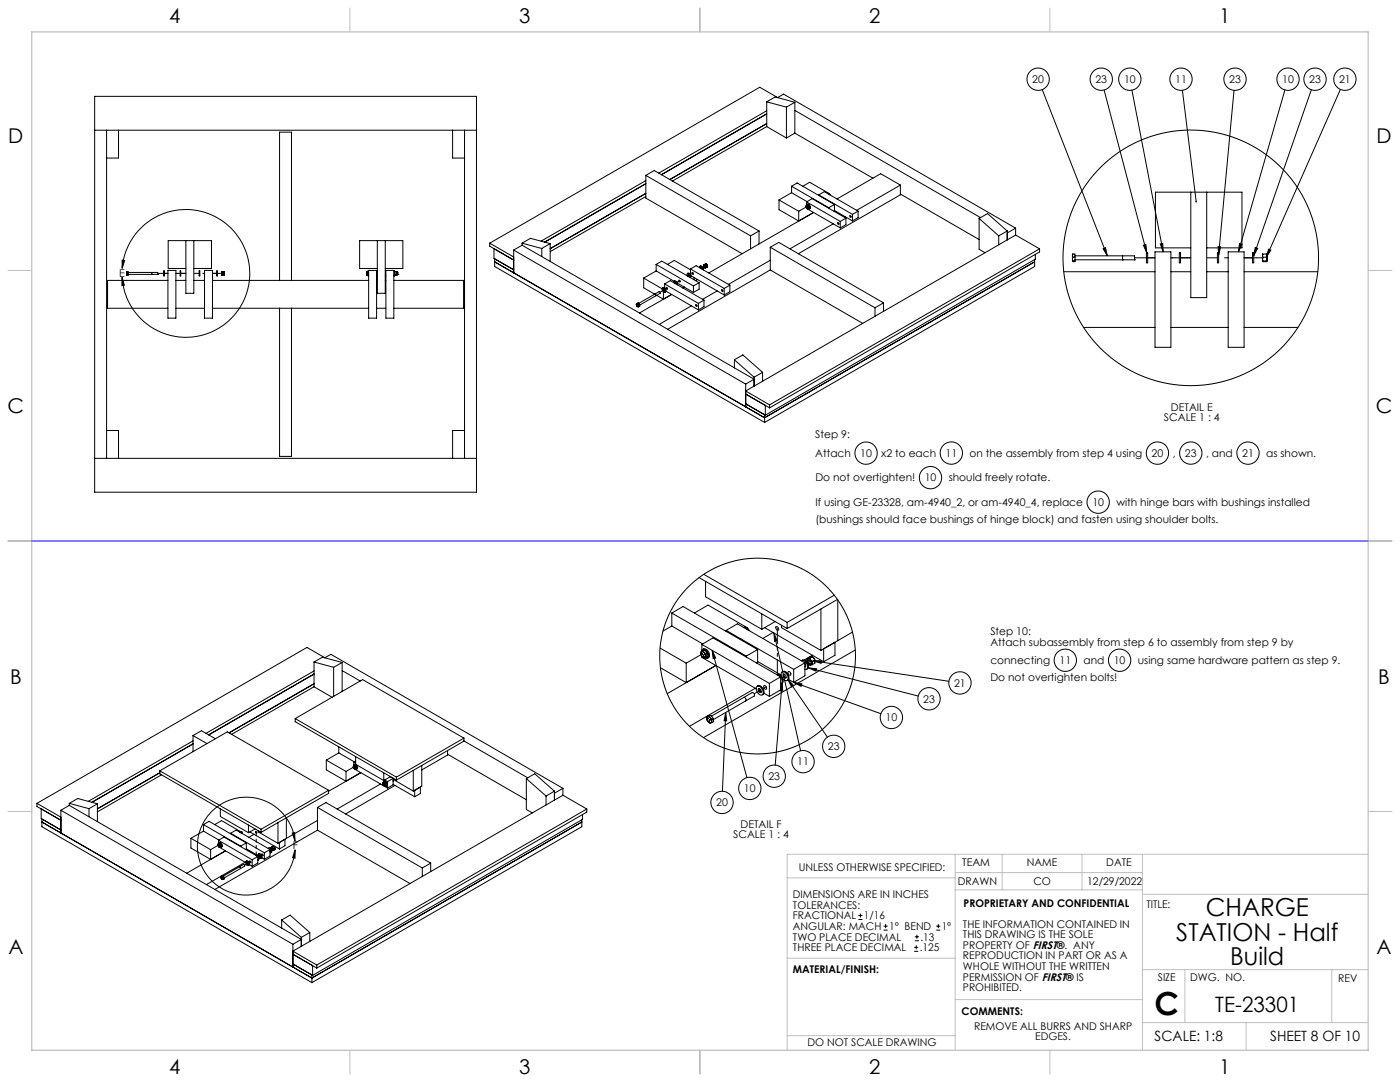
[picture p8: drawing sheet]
<svg xmlns="http://www.w3.org/2000/svg" width="559mm" height="432mm" viewBox="0 0 559 432" stroke-linecap="round" stroke-linejoin="round" font-family="sans-serif">
<g fill="none" stroke="#c0c0c0" stroke-width=".4">
<path d="M139.7 3.2v9.5M279.4 3.2v9.5M419.1 3.2v9.5M3.1 107.9h9.6M546.1 107.9h9.5M3.1 215.9h9.6M546.1 215.9h9.5M3.1 323.8h9.6M546.1 323.8h9.5M314.2 350.3h67M381.2 340.9v78.2M381.2 355.1h74.8"/>
<path d="M381.2 348.2h74.8M400 340.9v14.2M431.9 340.9v14.2M456 340.9v78.2M456 356.9h90.1M546.1 340.9h-231.9v78.2M314.2 382.4h67.2M381.2 398.9h74.8M456 387h90.1M472.9 387v21.1M531.6 387v21.1M139.7 419.1v9.6"/>
<path d="M279.4 419.1v9.6M314.2 413.3h67M419.1 419.1v9.6M456 408.1h90.1M497.4 408.1v11"/>
</g>
<path d="M12.7 12.7h533.4v406.4h-533.4z" fill="none" stroke="#c0c0c0" stroke-width=".5"/>
<g fill="none" stroke="#000" stroke-width=".4">
<path d="M37.8 38.5h152.4v157.9h-152.4zM310.4 38.9l2.4-1.3 92.6 53.5M310.4 38.9l-7.2-4.1-107.7 62.2M416 35.7l26 66.4M440.7 35.9l17 65M451.8 36l12.5 64.5M471.9 36l5.5 44.5M492.5 36.1l-6.1 65.7M512.9 35.9l-18.6 64.6M523.4 35.8l-23 66.3M535 35.7l-29.5 66.9M37.8 52h152.4"/>
<path d="M42.5 52v130.9M47.3 52v11.1h-4.8M180.7 52v11.1h4.7M185.4 52v130.9M306 44.2l-43 24.9M306 45.4l-42 24.3M306 40.6l3.4-1.9 7.9 2.1M306 40.6l7.9 2.2M306 40.6v9.9M306 50.5l7.9 4.6M306 50.5l-37.6 21.7M306 49.3l-38.6 22.3"/>
<path d="M313.9 42.8v12.3M317.3 40.8l-3.4 2M317.3 40.8v12.3M317.3 53.1l-3.4 2M317.3 44.1l74.1 42.8M317.3 53.1l31.1 18M257.8 72.1l-41.8 24.1M257.8 73.3l-40.4 23.3M257.8 70v9.1l38.4 22.1M257.8 70l41.8 24.1M257.8 70l3.3-1.9 41.9 24.1M257.8 78.4l-38.2 22"/>
<path d="M257.8 77.2l-38.2 22M310.9 79.8v3.9l7.9 4.5M310.9 79.8l7.9 4.5M315.9 76.9l6.2 3.6M315.9 74.3v2.6M315.9 74.3l14.9 8.6M315.9 74.3l2.3-1.3 14.9 8.6M315.9 76.9l-5 2.9M320.4 74.3l2.8-1.6 7.8 4.6M326.8 77.8l13.5 7.7M326.8 77.8v.2M326.8 77.8l2.2-1.3 13.5 7.8"/>
<path d="M330.5 77.2h.1M330.5 77.2l.5 .4-.5-.4M330.6 77.2l.5 .5M330.8 77.3l.5 .5M359.4 73.9v3.9l-40.7 23.4M359.4 73.9l-17.5 10M359.4 73.9l-7.9-4.6-17.4 10.1M359.4 77.4l31.4 18.2M475.3 76.7v42.1h6.3v-42.1M74.2 96v21.1h3.2v-21.1M150.6 96v21.1h3.2v-21.1M195.5 97l9.5 5.6"/>
<path d="M195.5 97v1.2l9.5 5.6M197.2 99.2v3.9l7.8 4.6M205 99.8v9.1l-7.6-4.4 107.8 62.2 107.8-62.2M205 99.8l92.6 53.5M208.4 97v.9M208.4 97l7.9 2.2M208.4 97l3.3-1.9 7.9 2.1M208.4 97.9l92.6 53.4-3.4 2M208.4 97.9l-3.4 1.9M216.3 99.2v3.2M219.6 97.2l-3.3 2M219.6 97.2v7.2"/>
<path d="M299.6 94.1v5.2M303 92.2l-3.4 1.9M303 92.2v5.2M307.4 98.7v9M307.4 98.7l41.9 24.1M307.4 98.7l3.4-2 41.8 24.2M318.8 84.3v3.9M318.8 88.2l5.9-3.4-41.8 24.1M321.8 82.5l.3 .6M321.8 82.1v.4M321.8 82.6l-3 1.7M321.9 82.3l.2 .2"/>
<path d="M321.9 82.3h.1M321.9 82a.59 .59 0 0 1 .7-.5 .59 .59 0 0 1 .5 .7l.2 .4a.49 .49 0 0 1-.1 .6 .49 .49 0 0 1-.6 .1M321.9 82.1l.5 .1M321.9 82.1l-.1 .4M321.9 82.1h-.1M321.9 80.6l13.5 7.8M321.9 82.9v.3l13.5 7.7M321.9 80.6v1.2M321.9 80.6l2.3-1.3 13.4 7.8M322.1 82.5h.1M322.1 83.1l.4 .2M322.1 81.6a1.02 1.02 0 0 1 1.2 .5 1.02 1.02 0 0 1-.2 1.2"/>
<path d="M322.2 82l.2 .2M322.2 82l-.3 .1M322.3 82.9h.1M322.3 83.1h.1M322.3 82.9v.2M322.4 82.2l.3 .7M322.4 82.6h.1M322.4 82.2l.3 .3M322.5 81.8l-.3 .2M322.5 81.8l.5 .5M322.5 81.8l-.7 .3M322.5 82.6h.1"/>
<path d="M322.5 82.6h-.1M322.7 82.9l-.2 .4M322.7 82.5v.4M322.7 82.9l.1 .3M322.8 83.2l-.3 .1M323 82.3l-.3 .2M323 82.3l.1 .7-.3 .2M330.8 82.9v.2M332.6 89.3l-17.3 10M333.1 84l7.2 4.2M333.1 81.6l-2.3 1.3M333.1 81.6l-.2 2.7"/>
<path d="M334.4 88.8a.4 .4 0 0 1 .6 .3 .4 .4 0 0 1-.5 .4 .4 .4 0 0 1-.2-.6zM335.4 88.4v2.5M337.4 86.5l-.3 .2M337.6 87.1v2.5l-2.2 1.3M337.6 87.1l-2.2 1.3M339.2 86l.4 .2 .1 .5-.5-.2zM340.3 85.5v2.7M342.5 84.3v2.6l-2.2 1.3M342.5 84.3l-2.2 1.2M390.8 87.2l7.8 6.9M390.8 87.2l3.4-2 7.8 7M390.8 87.2v12.3l2.4 1.4"/>
<path d="M398.6 94.1v3.6M402 92.2l-3.4 1.9M402 92.2v3.5M405.4 93.8l-107.8 62.2 9.6 5.6M405.4 93.8l9.5 5.5M405.4 91.1l-3.4 1.9M405.4 91.1v2.7M414.9 99.3l-107.7 62.3M414.9 99.3v1.2l-107.7 62.3M440.3 99.2l1-.4 .7 3.3zM456.4 97.9l1-.3 .3 3.3zM463.1 97.4l1-.2 .2 3.3z"/>
<path d="M475.3 98.9h-14.1v-22.2h34.5v22.2h-14.1M486.2 98.4l1 .1-.8 3.3zM494.7 97.2l1 .3-1.4 3zM501 98.8l1 .3-1.6 3zM506.3 99.4l1 .4-1.8 2.8zM48.7 110.6l.9 3.2-1 .2zM48.8 107.1a25.5 25.5 0 0 1 38.9-19.6 25.5 25.5 0 0 1-.5 43.5 25.5 25.5 0 0 1-38.5-20.4M48.8 103.8l.9 .1-.9 3.2zM50.6 108.4h.1M50.6 108.7v.7M50.6 109.4v.4M50.6 109.4v.3"/>
<path d="M50.6 108.7v.3M50.6 109v.4M50.6 108.4v.3M50.6 109.7v.1M50.6 108.4h.5v1.5l-.5-.1M50.6 109h.5M50.6 109.7h.5M51.1 108.7h11.9v.8M51.1 109.5h11.9M60.6 109.5h.1M60.6 108.7v.8M63 109.5h.1"/>
<path d="M65.3 108.1h.3v2h-.3zM67 107.9h3.2v19.1h-3.2zM67 111.9h-24.1v11.1h24.1M70.2 111.9h4M71.9 108.1h.2v2h-.2zM74.2 107.1h-7.1v-11.1h17.3v11.1h-7M77.4 111.9h4.2M79.5 108.1h.3v2h-.3zM81.6 107.9h3.2v19.1h-3.2zM84.8 111.9h62.3M86.5 108.1h.2v2h-.2zM88.5 108.4h.1"/>
<path d="M88.5 109.8h.1M88.5 108.4v1.4zM88.5 109v.7M88.5 109.3v.6M88.5 108.4v.9M88.5 108.4v.6M88.5 109.7v.2M88.5 109h.8M88.5 109.7h.8M88.5 108.4h.8M88.5 109.9h.8M89.3 109v.7"/>
<path d="M89.3 109.7v.2M89.3 108.4v.6M89.3 108.4v.1M89.3 108.5v.4M89.3 109.8h.1M89.3 108.4h.1M89.3 108.4v1.4M89.3 108.4v1.5M111.6 111.9v-59.2h4.7v59.2M146.4 108.4h.1M146.4 108.7v.7M146.4 109.4v.4"/>
<path d="M146.4 109.8l.5 .1M146.4 109.4l.1 .3M146.4 108.7l.1 .3M146.5 109l-.1 .4M146.5 108.4l-.1 .3M146.5 109.7l-.1 .1M146.5 109h.4M146.5 109.7h.4M146.5 108.4h.4M147.1 108.1h-.2v2h.2M147.1 107.9h3.2v19.1h-3.2zM150.3 108.1h.3"/>
<path d="M150.3 110.1h.3M150.3 111.9h.3M150.6 107.1h-7.1v-11.1h17.3v11.1h-7M153.8 108.1h.2M153.8 110.1h.2M153.8 111.9h.2M154 107.9h3.2v19.1h-3.2zM157.2 108.1h.2v2h-.2M157.2 111.9h27.8v11.1h-27.8M157.4 108.4h.1M157.4 109.8h.1M157.4 109.5l.1 .4"/>
<path d="M157.5 109v.7M157.5 108.4l-.1 .3M157.5 108.4v.6M157.5 109.7v.2M157.5 109h.7M157.5 109.7h.7M157.5 108.4h.7M157.5 109.9h.7M158.2 109v.7M158.2 109.7v.2M158.2 108.4v.6M158.2 108.4l.1 .3"/>
<path d="M158.3 109.8h.1M158.3 108.4h.1M158.3 108.4v1.4M158.3 109.5l-.1 .4M158.4 108.7h.4v.8M158.4 109.5h.4M158.8 109.5h.1M197.4 103.3v3.1l107.8 62.2M256.9 111l7.3 4.2M256.9 111v3.9l4.4 2.5M261.4 117.4l1.7-1 .3 .2 .1 .5-1.7 .9M261.4 117.4l.4 .2v.4"/>
<path d="M261.4 117.4l-6.5 3.7M261.8 118l-6.5 3.8M261.9 108.1l7.2 4.2 .6-.2 .6 .8 .1 .8M261.9 105.5v2.6M261.9 105.5l14.9 8.6M261.9 105.5l2.3-1.3 14.8 8.6M261.9 108.1l-5 2.9M262.1 117.9l2.7 1.5M264.3 115a1 1 0 0 1 1.1 .5 1 1 0 0 1-.2 1.2l-.8-.7zM264.4 114.9a1 1 0 0 1 1.2 .5 1 1 0 0 1-.2 1.2M264.8 115.4l.4 .7M264.8 115.5h.1"/>
<path d="M264.8 115.5v.1M264.8 116.5v2.9M264.8 119.4l3.3-1.9-12.9 7.4M264.9 115.4l-.1 .1M265.3 113.3l2.2-1.3 13.5 7.8M265.3 113.3l13.5 7.8M265.3 113.3v1.7M265.8 116.2l13 7.5M265.9 114.8h.3l.1 .6-.3-.1zM266.4 105.5l2.7-1.6 6.5 3.8M268.9 112.8a.6 .6 0 0 1 .6-.7 .6 .6 0 0 1 .6 .7l.2 .8M269.2 113l.3-.3 .4 .6"/>
<path d="M269.5 112.7v.5M269.6 112.7l-.2 .2M270.4 113l6.4 3.7M273.2 114.6l-.6 .3M274.4 109.1a1.03 1.03 0 0 1 1.2 .5 1.03 1.03 0 0 1-.1 1.2 1.06 1.06 0 0 0-.1-1.2 1.06 1.06 0 0 0-1.1-.3l-.1 .8M274.7 109.6l.4 .2 .1 .6-.4-.2zM274.8 109.6l.4 .7M275 109.6l-.2 .1M275.6 107.4l13.5 7.7M275.6 107.4v2.2M275.6 107.4l2.2-1.4 13.5 7.8M275.6 109.3l-.2 .1"/>
<path d="M275.8 110l13.3 7.7M276.2 108.8l.4 .1 .1 .6-.4-.1zM276.8 114.1v2.6M277 110.7v.9M278.4 111.5l-.8 .5M279 112.8l-2.2 1.3M279 112.8v2.6l-2.2 1.3M279.2 106.8a.59 .59 0 0 1 .6-.6 .59 .59 0 0 1 .6 .6l.2 .8M279.4 106.3l.4-.2 .6 .4 .3 1.2M279.6 107l.3-.2 .3 .6M279.8 106.7l.1 .5M280.8 105.8v.1a.81 .81 0 0 0 1.1 .9"/>
<path d="M280.9 105.8h.4l.4 .4a.46 .46 0 0 1-.2 .8 .46 .46 0 0 1-.6-.5zM281 119.8l-2.2 1.3M281 119.8v2.6l-2.2 1.3M281 106l.4 .1 .1 .5zM281.2 105.6l-.4 .2M281.2 105.6l.6 .5M281.6 105.3v.1M281.8 106.1l.1 .7M281.8 105.3l.5 .5M281.8 105.3l-1 .5M281.8 105.3l-.6 .3M281.8 105.3l.4 .3 .2 .8"/>
<path d="M282.3 105.8v.7M282.3 105.8l.1 .7-.5 .3M282.3 105.8l-.5 .3M286.3 116.1l-5.9 3.4M288 115.6h.3l.2 .7-.4-.1zM289.1 115.1v2.6M291.3 113.8l-2.2 1.3M291.3 113.8v2.6l-2.2 1.3M307.4 107.7l36.9 21.3M307.4 107.7l-40.9 23.7M307.4 103.9l-16.6 9.6M413 103.6v2.8l-107.8 62.2"/>
<path d="M413.2 101.5v1.9l-107.7 62.3M424.6 108.4h36.4M428.1 102v1.4M428.1 103.4v.9M428.1 101.5v.5M428.1 103.4l.1 .7M428.1 102l.1 .6M428.1 101.5h.1M428.2 102.6l-.1 .8M428.2 101.4l-.1 .6M428.2 104.1l-.1 .2M428.2 101.4l-.1 .1"/>
<path d="M428.2 101.4h.8v3l-.9-.1M428.2 102.6h.8M428.2 104.1h.8M429 102.1h23.9v1.6M429 103.7h23.9M448.1 103.7h.1M448.1 102.1v1.6M452.9 103.7h.1M457.6 100.9h.5v4h-.5zM461 100.5h6.4v38.1h-6.4zM467.4 108.4h7.9M470.7 100.9h.5v4h-.5z"/>
<path d="M481.6 108.4h8.6M485.9 100.9h.5v4h-.5zM490.2 100.5h6.4v38.1h-6.4zM496.6 108.4h29.4M499.9 100.9h.5v4h-.5zM503.9 101.5v2.8zM503.9 104.3h.1M503.9 101.5h.1M504 102.6v1.5M504 101.4v3M504 101.4v1.2M504 104.1v.3"/>
<path d="M504 102.6h1.5M504 104.1h1.5M504 101.4h1.5M504 104.4h1.5M505.5 102.6v1.5M505.5 104.1v.3M505.5 101.4v1.2M505.5 101.4l.1 1.1M505.5 104.2v.2M505.6 101.5l.3 .3v2.2l-.3 .3M505.6 101.5v2.8M505.6 101.5h.1"/>
<path d="M505.6 104.3h.1M505.6 101.6v2.6M70.2 123h11.4M84.8 123h62.3M111.6 123v59.1h4.7v-59.1M150.3 123h3.7M254 121.6l.3 .6M254 121.2v.4M254.1 121.4h.1M254.1 121.5l.2 .1M254.1 121.5h.1M254.2 121.2l.4 .2"/>
<path d="M254.2 121.2l-.2 .4M254.2 121.2h-.2M254.3 121.6h.1M254.3 122.2l.5 .2M254.5 122.1h.1M254.5 122.1l.1 .2M254.5 122.3h.1M254.5 122.1l.1 .1M254.6 122.2v.1M254.6 121.4l.4 .6M254.6 121.7h.1M254.6 121.7h.2"/>
<path d="M254.6 121.4l.4 .2M254.7 121.7h.1M254.7 120.9l-.7 .3M254.7 120.9l.6 .5M254.7 120.9l-.4 .2M254.8 121.7h.1M254.8 121.7h-.1M255 122l-.2 .4M255 121.6v.4M255 122l.1 .3M255.1 122.3l-.3 .1M255.3 121.4l-.3 .2"/>
<path d="M255.3 121.4l.1 .7-.3 .2M275.9 122.1l-12.8 7.4M277.6 121.6h.4l.1 .6-.3-.1zM278.8 121.1v2.6M349.3 122.8v3.4M352.6 120.9l-3.3 1.9M352.6 120.9v3.4M432.5 130.7h28.5M467.4 130.7h22.8M496.6 130.7h21.5M293.1 143.6v3.2M293.1 143.6l7.9 6.9"/>
<path d="M293.1 143.6l3.4-2 7.9 7M297.6 157.3l9.6 5.5M297.6 153.3v9M301 150.5v3.6M304.4 148.6l-3.4 1.9M304.4 148.6v3.6M42.5 171.8h4.8v11.1M185.4 171.8h-4.7v11.1M305.5 165.7l-7.9-4.6 7.6 4.4v3.1M305.5 161.8v3.9M307.2 161.6v1.2M37.8 182.9h152.4"/>
<path d="M279 230.5l35.2 20.3M280.9 229.2l33.3 19.2M281.6 232v6.2l22.5 12.9M333 237.5l-18.8 10.9M334.3 239.2l-20.1 11.6M334.4 239.4v16.3M263.5 258.6l10.4 6.1M268.1 249.8l12.4 7.2M268.1 244.7v5.1M268.1 244.7l29.8 17.1M268.1 244.7l4.5-2.7 29.8 17.2M268.1 249.8l-3.5 2"/>
<path d="M277.1 244.7l5.5-3.2 15.7 9M280.1 257.2l4.5-2.6 27 15.5M280.1 257.2l27 15.5M280.1 257.2v2.4M280.5 259.2a2.05 2.05 0 0 1 2.1 .4 2.05 2.05 0 0 1 .6 2.1l-.1 .5-.6 .4M280.7 259.9l.4 .6M280.7 259.9l-.6 .2M281.3 259.5l-.6 .4M281.3 259.5l1 1.1M281.3 259.5l-1.5 .7M284.3 259.5l13.8 50.8M284.3 259.5l1.3 3.1-.9 .3z"/>
<path d="M289.8 251.6l4.5-2.6 27 15.5M289.8 251.6l27 15.5M289.8 251.6v.4M297.3 250.3l-.3 .1M297.3 250.3l.9 .9M297.3 250.3l-.4 .2M297.3 250.5l.9 .7M297.4 250.4l1 1M297.8 250.6a.84 .84 0 0 1 1.1 1M298.3 250.5v.1M302.4 259.2l-4.5 2.6M302.4 259.2v5.2l-.4 .2"/>
<path d="M304.1 245v6.1M305.2 250.5l23.6 13.6M308.5 252.4l-4.1 2.4M308.9 252.6l10.6 47M308.9 252.6l1.2 3.1-1 .3zM309.4 248.1l-5.3 3M309.8 250.1a.84 .84 0 0 1 .9 .5 .84 .84 0 0 1-.2 1 1.06 1.06 0 0 1-.7-1.5zM311.9 249.5v1l15.8 9.1M314.2 248.4v2.4M327.7 243v16.6M328.8 258.9l4.5-2.6v5.2l-4.5 2.6zM340.3 252.3l-12.6 7.3"/>
<path d="M341.4 259.4l-60.6 35M125.3 267.8l-43.1 24.9M125.3 269l-42 24.3M125.3 264.2v9.9M125.3 264.2l7.9 2.1M125.3 274.1l7.3 4.2M125.3 264.2l3.4-1.9 7.9 2.1M125.3 274.1l-32.8 19M125.3 272.9l-33.9 19.6M129.6 262.5l2.5-1.4 92.6 53.5M129.7 262.5l-7.2-4.1-107.8 62.2M133.2 266.3v11.6"/>
<path d="M136.6 264.4l-3.4 1.9M136.6 264.4v11.6M136.6 267.6l7.2 4.2M273.9 264.7v7.7l-10.3-5.9M279.8 261l.6 1.2M279.8 260.2v.8M279.9 261.2l-6 3.5M280 260.7l.4 .3M280.1 260.6l-.1 .1M280.1 260.1a.96 .96 0 0 1 .7-1 .96 .96 0 0 1 1.1 .6 1.78 1.78 0 0 1 .1 3l-.6-.2M280.1 260.6l.3 .3M280.1 260.6h.1"/>
<path d="M280.1 260.1l1 .4M280.1 260.1l-.3 .9M280.1 260.1l-.3 .1M280.1 261.8v.6l21.7 12.5M280.4 261h.1M280.4 260.9v.1M280.4 262.2l1 .4M280.4 262.2l.7 .5 .3-.1M280.8 261.9l.1 .4M280.8 261.8v.1M280.9 262.3h.1M281.1 261.2h.3"/>
<path d="M281.1 260.5l.6 1.2M281.1 261.2h.1M281.1 260.5l.6 .4M281.4 261.2h.1M281.7 261.7l-.3 .9M281.7 260.9v.8M281.7 261.7l.2 .7M281.9 262.4l-.5 .2M282.3 260.6l-.6 .3M282.3 260.6l.2 1.4-.6 .4M285.7 265.6l-19.4 11.2M296.9 278.3l3.3-1.9a.92 .92 0 0 1 .8 1.4l-3.4 1.9"/>
<path d="M296.9 278.3a.92 .92 0 0 1 .7 1.4M296.9 278.3l-12.9 7.5M297.6 279.7l-12.8 7.5M297.9 261.8v.4M301.5 274.7l-26.3 15.1M302.2 273.9a2.26 2.26 0 0 1 2 3.5 2.36 2.36 0 0 1-2-3.5zM302.2 273.9a2.16 2.16 0 0 1 2.8 2.6l-.8 .8M302.4 264l9.4 5.4M302.7 274.9a.89 .89 0 0 1 1 .4 .89 .89 0 0 1-.2 1.1 1.18 1.18 0 0 1-.8-1.5zM303 274.8a1.25 1.25 0 0 0 .8 1.4M303.1 275.6l.7 .4M304.9 273.7a.77 .77 0 0 1 .9 .4 .77 .77 0 0 1-.3 1l-.6-.7z"/>
<path d="M304.9 276.6l2.2 1.3M307.1 272.7v5.2M310.2 269.3a2.27 2.27 0 0 1 2 3.4l-.4 .2M310.3 269.4l1.1 .6M311.2 269.1l-.3 .1M311.6 270.3a1.66 1.66 0 0 1 0 2.7M311.6 270.1v5.2l-4.5 2.6M311.6 270.1l-4.5 2.6M312.1 270.2a1.27 1.27 0 0 1 .6-2.1 2.3 2.3 0 0 1 1.3 3.5l-.8-.1-.9-.9M312.2 272.4l-2.8 32.9M312.2 272.4l.2 3.4-1-.1zM312.2 268.1a2.17 2.17 0 0 1 2.7 2.8l-.8 .7"/>
<path d="M312.7 269.1a.88 .88 0 0 1 .9 .5 .88 .88 0 0 1-.2 1.1 1.07 1.07 0 0 1-.7-1.6zM312.9 269.1a1.24 1.24 0 0 0 .9 1.4M314.5 271.1l15.8 23.1M314.5 271.1l2.3 2.5-.9 .6zM314.7 268a.82 .82 0 0 1 .8 .5 .82 .82 0 0 1-.3 1 1.02 1.02 0 0 1-.5-1.5zM314.7 271.1l2.1 1.2M316.8 272.3l34.8 12.5M316.8 267.1v5.2M316.8 272.3l3.3 .6-.4 1zM319.9 263.7a2.16 2.16 0 0 1 2.1 1.1 2.16 2.16 0 0 1-.2 2.3h-.5M320 263.6a2.16 2.16 0 0 1 2.2 .7 2.16 2.16 0 0 1 .4 2.3l-.7 .5M321.3 264.9l.3 .7-.3 .6"/>
<path d="M321.3 265.8l.3 .2M321.3 264.5v5.2l-4.5 2.6M321.3 264.5l-4.5 2.6M322.2 262.9a1.91 1.91 0 0 0 1.6 2.5l.4-.1M322.3 263.1a1.39 1.39 0 0 1 1.5 .6 1.39 1.39 0 0 1-.2 1.7 1.8 1.8 0 0 1-1.3-2.3zM322.6 266.5l43.9 11.3M322.6 263.5a.78 .78 0 0 1 .9 .4 .78 .78 0 0 1-.2 .9l-.5-.4zM322.6 266.5l3.3 .4-.2 .9zM323.2 262.7l-1 .2M323.2 262.7l1 1.2M324.2 263.9v1.4M324.2 262.1l1 1.2"/>
<path d="M324.2 262.1l-1 .2-1 .6M324.2 262.1l-1 .6M324.2 262.2a1.77 1.77 0 0 1 1.1 2.1M324.3 261.5l-3.3 1.9M324.6 263.7l54.1 8.2M324.6 263.7h3.3l-.1 1zM325.2 263.3v1.4l-1 .6M325.2 263.3l-1 .6M77 295.7l-41.8 24.1M77 296.9l-40.3 23.3M77 293.5l3.4-1.9 5.6 3.2M77 293.5l5.6 3.3"/>
<path d="M77 293.5v6.5M117.8 286.8l26.9-15.6 40.5 23.4M117.8 286.8l40.4 23.3M117.8 286.8v1.2l40.4 23.3M135.2 298.1v2.4M178.6 299.5v1.8l-10.3 6M185.2 294.6v1.2l-27 15.5M185.2 294.6l-27 15.5M185.2 295.7l25.4 14.7M282.1 286.7l.5 1.2M282.2 286h.4M282.2 286l-.1 .7"/>
<path d="M282.4 286.5l.3 .3M282.5 286.4l-.1 .1M282.6 286l1 .5M282.6 286l-.5 .7M282.6 287.9l1 .6M282.6 287.9l.6 .6h.4M282.7 286.8h.1M282.8 286.8h-.1M283.1 288.1h.1M283.1 287.7h.1M283.1 287.7v.4M283.1 285.9l.5 .6"/>
<path d="M283.1 285.9l-.5 .1M283.5 287.2h.1M283.6 286.5l.5 1.3M283.6 286.5l.6 .6M283.7 287.1v.1M283.7 287.2h-.2M283.8 285.5l-.7 .4M283.8 285.5l1 1.2M283.8 285.5l-1.6 .5M284.1 287.8l-.5 .7M284.1 287.8l.1 .6M284.2 287.1l-.1 .7"/>
<path d="M284.2 288.4l-.6 .1M284.8 286.7l-.6 .4M284.8 286.7v1.3l-.6 .4M289.7 284.3l-1.3 31.5M289.7 284.3l.4 3.4-1.1-.1zM63.8 307.6l26.9-15.5 40.5 23.3M63.8 307.6l40.4 23.3M63.8 307.6v1.2l40.4 23.4M63.8 308.4l-24.9 14.4M64.5 309.2l-25.6 14.8M130.2 303.4l7.9 4.5M130.2 303.4v3.8l7.9 4.6"/>
<path d="M131.2 315.4l-27 15.5M131.2 315.4v1.2l-27 15.6M135.2 300.5l6.2 3.5M135.2 300.5l-5 2.9M138.1 311.8l5.9-3.4-12.8 7.4M138.1 307.9v3.9M141 306l.4 .7M141 305.7v.3M141.1 306.2l-3 1.7M141.2 305.9h.1M141.2 305.6a.66 .66 0 0 1 .8-.5 .66 .66 0 0 1 .5 .8 .53 .53 0 0 1 .1 .8 .53 .53 0 0 1-.7 .1M141.2 305.9l.1 .1"/>
<path d="M141.2 305.6l.5 .2M141.2 305.6l-.2 .4M141.2 305.6l-.2 .1M141.2 304.1v1.3M141.2 306.5v.2l13.5 7.8M141.2 304.1l.8 .5M141.3 306h.1M141.4 306.7l.5 .1M141.4 305.2a1.02 1.02 0 0 1 1.2 .4 1.02 1.02 0 0 1-.2 1.3M141.5 306.5l.1 .2M141.6 306.7h.1M141.6 306.5h-.1"/>
<path d="M141.7 306.1h.1M141.7 305.8l.3 .6M141.7 306.1v.1M141.7 306.2h.1M141.7 305.8l.3 .2M141.8 305.3l-.8 .4M141.8 305.3l.5 .6M141.8 305.3l-.4 .2M141.8 306.1h.1M141.8 306.1h-.1M142 303.7l-.8 .4M142 301.9v3.1l11.2 6.5"/>
<path d="M142 306.4l-.1 .4M142 306v.4M142 306.4l.1 .3M142.1 306.7l-.2 .1M142.3 305.9l-.3 .1M142.3 305.9l.1 .7-.3 .1M151.9 312.9l-17.3 10M152.8 312.7l.2 .6M152.9 312.4h.2M152.9 312.4l-.1 .3M153 313v.1M153 312.3a.73 .73 0 0 1 .9-.3 .73 .73 0 0 1 .4 .8 .52 .52 0 0 1 0 .7 .52 .52 0 0 1-.6 .2"/>
<path d="M153 313.1h.1M153 313.3l.5 .4M153.1 312.4l-.3 .3M153.1 312.4l.5 .3M153.1 313v.1M153.1 312.4h.3M153.1 313.1h.1M153.2 312a1.03 1.03 0 0 1 1.1 .4 1.03 1.03 0 0 1-.1 1.3M153.2 308.4v3.1M153.3 312.8h.1M153.3 312.6h.1M153.3 312.6v.2"/>
<path d="M153.4 312.6v.2M153.4 312.6l-.1 .2M153.4 312.4l.2 .3M153.5 313.3h.1M153.5 313.3l.1 .1M153.5 313.3l.1 .2M153.5 313.7h.3M153.6 311.3l1.1 .6M153.6 312.7l.2 .6M153.6 312.7l.3 .3M153.6 313.4v.1M153.7 312.2l-.3 .2"/>
<path d="M153.7 312.2l.5 .6M153.7 312.2l-.8 .2M153.8 313.3l-.3 .4M153.8 313.3v.4M153.9 313l-.1 .3M154.2 312.8l-.3 .2M154.2 312.8l-.4 .9M154.7 311.9v2.6M155.8 310l1.1 .6M155.9 310l-2.7 1.5M156.9 311.4v.6M156.9 310.6l-2.2 1.3"/>
<path d="M156.9 310.6v2.6l-2.2 1.3M156.9 313l8.6 5M157.1 310.7v.5l7.9 4.5M157.7 313.4l-19.8 11.4M158.2 310.1v1.2M165 307.4v8.3M165.5 315.4l2.3-1.3v2.6l-2.3 1.3zM168.3 305.5v8.3l-3.3 1.9M178.6 301l31.5 18.2M210.1 310.7v12.3l2.4 1.4M210.1 310.7l7.8 7M210.1 310.7l3.3-1.9 7.9 6.9"/>
<path d="M217.9 317.7v3.5M221.3 315.7l-3.4 2M221.3 315.7v3.6M224.7 317.4l9.5 5.5M224.7 317.4l-107.8 62.2 9.5 5.5M224.7 314.6l-3.4 1.9M224.7 314.6v2.8M14.7 320.6l9.6 5.5M14.7 320.6v1.2l9.6 5.5-7.9-4.5v3.9l7.9 4.5M16.7 328l107.8 62.3M16.7 326.8v3.1l107.8 62.2M24.3 323.4v9"/>
<path d="M24.3 323.4l92.6 53.4M27.7 320.6v.8M27.7 320.6l7.8 2.1M27.7 320.6l3.3-1.9 7.9 2.1M27.7 321.4l92.6 53.5-3.4 1.9M27.7 321.4l-3.4 2M35.5 322.7v3.3M38.9 320.8l-3.4 1.9M38.9 320.8v7.1M76.2 334.5v3.9l7.9 4.6v-3.9M76.2 334.5l7.9 4.6M81.2 331.7l6.2 3.5"/>
<path d="M81.2 329.1v2.6M81.2 329.1l14.9 8.6M81.2 329.1l2.2-1.3 14.9 8.6M81.2 331.7l-5 2.8M85.7 329.1l2.7-1.6 7.9 4.5M87 337.3l.3 .6M87 336.9v.4M87 337.4l-2.9 1.7M87.1 337.1l.2 .2M87.1 337.1h.1M87.2 337l-.1 .1M87.2 337.1h.1"/>
<path d="M87.2 336.8a.65 .65 0 0 1 .8-.5 .65 .65 0 0 1 .4 .8 .55 .55 0 0 1 .2 .8 .55 .55 0 0 1-.8 .1M87.2 337l.1 .2M87.2 336.8l.5 .2M87.2 336.8l-.2 .5M87.2 336.8l-.2 .1M87.2 335.4l2.2-1.4 13.5 7.8M87.2 335.4l13.4 7.7M87.2 337.7v.2l10.8 6.3M87.2 335.4v1.2M87.3 337.2v.1M87.3 337.9l.5 .1M87.3 336.4a1.01 1.01 0 0 1 1.2 .4 1.01 1.01 0 0 1-.2 1.3"/>
<path d="M87.5 336.7l.2 .3M87.5 336.7l-.3 .1M87.5 337.7h.1M87.5 337.7l.1 .2M87.6 337.9h.1M87.7 337l.3 .6M87.7 337.4h.1M87.7 337.3h.1M87.7 337l.3 .2M87.8 336.5l-.3 .2M87.8 336.5l.5 .5M87.8 336.5l-.8 .4"/>
<path d="M87.8 337.3l-.1 .1M87.8 337.3h.1M87.9 322.8v3l11.3 6.5M88 337.6l-.2 .4M88 337.2v.4M88 337.6l.1 .3M88.1 337.9l-.3 .1M88.3 337l-.3 .2M88.3 337l.1 .7-.3 .2M90 339.5l-15.5 9M92 332.5l2.3-1.2 13.5 7.7M92 332.5l13.5 7.8"/>
<path d="M92 332.5v.2M95.6 332h.1M95.7 331.9l.6 .5M95.7 331.9l-.1 .1M96 332l.6 .6M96.1 337.7v.2M96.3 332h.1M98.3 338.7l4.7 2.8M98.3 336.4l-2.2 1.3M98.3 336.4l-.2 2.7M99.2 329.2v3.1M99.7 332l11.8 6.8"/>
<path d="M101.4 333l-2.1 1.2M101.8 330.8l-2.6 1.5M102 331.8h.2a.4 .4 0 0 1 .4 .5 .4 .4 0 0 1-.6 .2 .4 .4 0 0 1 0-.6zM103.1 331.5v.5l7.8 4.6M104.2 330.9v1.3M107.1 338.6a.98 .98 0 0 1 1 .6 .98 .98 0 0 1-.2 1.1h-.1M107.1 338.6a1.02 1.02 0 0 1 1.2 .4 1.02 1.02 0 0 1-.2 1.3M107.8 339.2v.6M107.8 339.7h.1M107.8 339l-2.3 1.3M107.8 339v2.6l-2.3 1.3M108.2 338.2v.4a.82 .82 0 0 0 1 .8"/>
<path d="M108.3 338.3l.4-.1 .4 .6a.48 .48 0 0 1-.4 .7 .48 .48 0 0 1-.4-.7zM108.7 338.1l-.5 .1M108.7 338.1l.5 .6M109.2 338.7v.7M109.2 337.8l.5 .7M109.2 337.8l-1 .4M109.2 337.8l-.5 .3M109.3 337.9l.4 .4v.6M109.3 337.5l-1.7 1M109.7 338.5v.6l-.5 .3M109.7 338.5l-.5 .2M110.9 328.3v8.3"/>
<path d="M111.5 336.2l2.2-1.3v2.6l-2.2 1.3zM114.3 326.3v8.3M114.3 334.6l-3.4 2M116.6 332.5l1-.2 .1 3.3zM117.7 335.6a19.5 19.5 0 0 0-30-14.3 19.5 19.5 0 0 0 .7 33.3 19.5 19.5 0 0 0 29.4-15.5M117.8 339.1v3.4l-1-.2zM126.7 331.3l37 21.3M126.7 322.2v9.1M126.7 322.2l41.9 24.2M126.7 322.2l3.4-1.9 41.8 24.2M126.7 331.3l-40.9 23.7M126.7 327.4l-12.4 7.2"/>
<path d="M232.2 327.2v2.7l-107.7 62.2M232.2 328l-107.7 62.3M232.5 325v2l-107.7 62.3M234.2 322.9l-107.8 62.2M234.2 322.9v1.2l-107.8 62.2M88.2 350.1l.2 .6M88.2 349.7h.2M88.2 349.7v.4M88.3 350h.1M88.3 350l.2 .2M88.4 349.7l.5 .3M88.4 349.7l-.2 .4"/>
<path d="M88.4 350.7l.5 .3M88.5 350.1v.1M88.7 350.6v.2M88.7 350.8h.1M88.7 349.7l.2 .3M88.7 349.7h-.3M88.9 350.3h.1M88.9 350l.2 .7M88.9 350l.3 .3M89 350.3l-.1 .1M89 350.3h.1M89 349.5l-.3 .2"/>
<path d="M89 349.5l.5 .6M89 349.5l-.8 .2M89.1 350.7l-.2 .3M89.1 350.7l.1 .2M89.2 350.3l-.1 .4M89.2 350.9l-.3 .1M89.5 350.1l-.3 .2M89.5 350.1v.7l-.3 .1M95.6 345.9l.4 .3v.4M96 346.6l1.6-.9v-.6l-.4-.1-8.1 4.6M96 346.6l-6.5 3.7M97.9 344.1l-15.5 8.9"/>
<path d="M98.2 343.7a1.05 1.05 0 0 1 1 .6 1.05 1.05 0 0 1-.1 1.2l-1-.8zM98.2 343.7a1.01 1.01 0 0 1 1.2 .5 1.01 1.01 0 0 1-.2 1.2M98.6 344.1l.4 .8M98.7 344.6l.4 .2M99.6 343.6h.3l.1 .7-.3-.1zM99.6 345.1l1 .6M100.6 343.1v2.6M102.2 341.4a1.07 1.07 0 0 1 1 .6 1.07 1.07 0 0 1-.2 1.2M102.3 341.5l.5 .3M102.7 341.3l-.1 .1M102.9 341.9l.3 .7-.3 .7M102.9 341.8v2.6l-2.3 1.3"/>
<path d="M102.9 341.8l-2.3 1.3M103.2 341.9l-.1-.2a.62 .62 0 0 1 .3-.9 .62 .62 0 0 1 .8 .6l.1 .2a.62 .62 0 0 1-.2 1 .62 .62 0 0 1-.8-.5M103.2 340.8a1.03 1.03 0 0 1 1.2 .5 1.03 1.03 0 0 1-.2 1.2M103.4 341.4l.5 .1 .1 .6-.5-.2zM103.6 341.3l.4 .7M104.5 340.7l.3 .2 .1 .6-.4-.2zM104.5 342.3l1 .6M105.5 340.3v2.6M168.6 346.4v3.4M171.9 344.5l-3.3 1.9M171.9 344.5v3.3M112.4 367.1l7.9 7"/>
<path d="M112.4 367.1l3.4-1.9 7.8 6.9M112.4 367.1v3.3M116.9 376.8v9.1l7.6 4.4M120.3 374.1v3.5M123.6 372.1l-3.3 2M123.6 372.1v3.6M342.6 367h1.6M342.6 365.4h1.6M343.4 364.6v1.5M352.7 371.2h1.6M352.7 369.6h1.6M353.5 368.8v1.6"/>
<path d="M364.9 379.7h1.6M364.9 378.1h1.6M365.2 375.4h1.6M365.2 373.8h1.6M365.7 377.3v1.5M366 373v1.6M373.7 371.2h1.6M373.7 369.6h1.6M374.5 368.8v1.6M116.9 380.8l9.5 5.5M116.9 384.7l7.9 4.6M124.5 389.1v3"/>
<path d="M124.8 385.4v3.9M126.4 385.1v1.2"/>
<circle cx="414.4" cy="31.6" r="4.5"/>
<circle cx="439.6" cy="31.6" r="4.5"/>
<circle cx="450.9" cy="31.6" r="4.5"/>
<circle cx="471.4" cy="31.6" r="4.5"/>
<circle cx="492.9" cy="31.6" r="4.4"/>
<circle cx="514.1" cy="31.6" r="4.5"/>
<circle cx="524.9" cy="31.6" r="4.4"/>
<circle cx="536.8" cy="31.6" r="4.4"/>
<circle cx="264.8" cy="115.8" r=".39"/>
<circle cx="271.2" cy="112.1" r=".36"/>
<circle cx="475.3" cy="102.9" r="51"/>
<circle cx="345.7" cy="180.8" r="4.5"/>
<circle cx="371.4" cy="190.6" r="4.5"/>
<circle cx="379.7" cy="180.8" r="4.5"/>
<circle cx="462" cy="180.8" r="4.4"/>
<circle cx="475.3" cy="180.8" r="4.5"/>
<circle cx="498.1" cy="180.8" r="4.4"/>
<circle cx="438.3" cy="200.4" r="4.4"/>
<circle cx="302.4" cy="261.8" r="39.1"/>
<circle cx="370.8" cy="278.9" r="4.4"/>
<circle cx="383.2" cy="272.5" r="4.4"/>
<circle cx="425.2" cy="263.5" r="4.5"/>
<circle cx="446.9" cy="263.5" r="4.4"/>
<circle cx="332.8" cy="297.9" r="4.5"/>
<circle cx="355.8" cy="286.3" r="4.5"/>
<circle cx="299.3" cy="314.6" r="4.4"/>
<circle cx="309" cy="309.8" r="4.5"/>
<circle cx="320.5" cy="304" r="4.4"/>
<circle cx="108.8" cy="338.8" r=".34"/>
<circle cx="288.2" cy="320.2" r="4.5"/>
<circle cx="98.7" cy="344.5" r=".37"/>
</g>
<g fill="none" stroke="#000" stroke-width=".4" stroke-dasharray="6.3 1.3 1.3 1.3 1.3 1.3">
<path d="M65.4 109.1h-2.4M66.9 109.1h-1.3M67.1 109.1h-.2M67.1 109.1h-1.5M70.6 109.1h-.4M71.1 109.1h-.9M71.9 109.1h-.8M72.5 109.1h-.3M74.1 109.1h-1.9M74.2 109.1h-1.7M74.2 109.1h.1M77.5 109.1h2"/>
<path d="M80.9 109.1h.8M81.6 109.1h.1M84.8 109.1h.8M84.8 109.1h.2M85 109.1h1.5M85.6 109.1h.9M86.8 109.1h.5M87.3 109.1h1.2M265.2 115.6l-.2 .1M265.2 115.6l-1.7 1M266.1 115.1l-.5 .3M266.4 114.9l-.3 .2"/>
<path d="M266.4 114.9l-.8 .5M269.8 113h-.1M269.8 113l-.3 .1M271.1 112.2l-.9 .5M271.2 112.2l-1 .5M271.4 112l-.2 .2M274.6 110.2l.4-.3M276 109.4l.7-.4M276.4 109.1l.3-.1M279.8 107.2l.3-.2M279.8 107.2l.2-.1M280.6 106.7l.9-.5"/>
<path d="M457.6 102.9h-4.7M460.8 102.9h-2.7M461 102.9h-.2M461 102.9h-2.9M468.2 102.9h-.8M469 102.9h-1.6M470.7 102.9h-1.7M471.9 102.9h-.7M475.1 102.9h-3.9M475.3 102.9h-3.4M475.3 102.9h.1M481.9 102.9h4"/>
<path d="M488.8 102.9h1.4M490 102.9h.2M496.6 102.9h1.5M496.6 102.9h.2M496.8 102.9h3.1M498.1 102.9h1.8M500.4 102.9h1M501.4 102.9h2.5M303.7 275.3l-2.7 1.6M305.8 274.1l-1.2 .7M313.1 269.9l-.9 .5M321.3 265.2l.1-.1"/>
<path d="M322.3 264.6l1.2-.7M107.8 339.3h.1M108.3 339l.6-.3M99 344.4l-1.4 .8M100.1 343.8l-.7 .3M103.7 341.7l-.5 .3"/>
</g>
<path d="M102.3 341.4v-9.3" fill="none" stroke="#000" stroke-width=".4" stroke-dasharray="6.3 1.3 1.3 1.3 1.3 1.3" stroke-dashoffset="4.9"/>
<path d="M310.3 269.3v-18.5" fill="none" stroke="#000" stroke-width=".4" stroke-dasharray="6.3 1.3 1.3 1.3 1.3 1.3" stroke-dashoffset=".2"/>
<path d="M12.7 215.9h533.4" fill="none" stroke="#00f" stroke-width=".4"/>
<path d="M48.7 110.6l.9 3.2-1 .2zM48.8 103.8l.9 .1-.9 3.2zM116.6 332.5l1-.2 .1 3.3zM117.8 339.1v3.4l-1-.2zM440.3 99.2l1-.4 .7 3.3zM456.4 97.9l1-.3 .3 3.3zM463.1 97.4l1-.2 .2 3.3zM477.2 80.2v.5l.3 .1-.1-.3 .2 .3 .1-.5zM486.2 98.4l1 .1-.8 3.3zM494.7 97.2l1 .3-1.4 3zM501 98.8l1 .3-1.6 3zM506.3 99.4l1 .4-1.8 2.8zM289.7 284.3l.4 3.4-1.1-.1zM312.2 272.4l.2 3.4-1-.1zM308.9 252.6l1.2 3.1-1 .3zM314.5 271.1l2.3 2.5-.9 .6zM316.8 272.3l3.3 .6-.4 1zM284.3 259.5l1.3 3.1-.9 .3zM322.6 266.5l3.3 .4-.2 .9zM324.6 263.7h3.3l-.1 1z" fill="#000"/>
<text font-size="12.7" x="460.9" y="405.2">C</text>
<g font-size="9.9">
<text x="481.3" y="365.5">CHARGE</text>
<text x="469.5" y="375.4">STATION - Half</text>
<text x="491" y="385.3">Build</text>
</g>
<text font-size="8.5" x="485.1" y="404">TE-23301</text>
<g font-size="8.1">
<text x="67.6" y="9.3">4</text>
<text x="207.3" y="9.3">3</text>
<text x="347" y="9.3">2</text>
<text x="486.7" y="9.3">1</text>
<text x="3.3" y="57">D</text>
<text x="549.4" y="57">D</text>
<text x="3" y="164.9">C</text>
<text x="549.1" y="164.9">C</text>
<text x="4" y="272.9">B</text>
<text x="550.1" y="272.9">B</text>
<text x="3.3" y="380.8">A</text>
<text x="549.4" y="380.8">A</text>
<text x="67.6" y="428.4">4</text>
<text x="207.3" y="428.4">3</text>
<text x="347" y="428.4">2</text>
<text x="486.7" y="428.4">1</text>
</g>
<g font-size="5.6">
<text x="460.9" y="415.2">SCALE: 1:8</text>
<text x="507" y="415.2">SHEET 8 OF 10</text>
</g>
<g font-size="4.2">
<text x="412" y="33.1">20</text>
<text x="437.2" y="33.1">23</text>
<text x="448.6" y="33.1">10</text>
<text x="469.1" y="33.1">11</text>
<text x="490.6" y="33.1">23</text>
<text x="511.8" y="33.1">10</text>
<text x="522.6" y="33.1">23</text>
<text x="534.5" y="33.1">21</text>
<text x="47.6" y="110.4">E</text>
<text x="467.4" y="164">DETAIL E</text>
<text x="464.6" y="168.2">SCALE 1 : 4</text>
<text x="325.4" y="175">Step 9:</text>
<text x="325.4" y="182.2">Attach</text>
<text x="343.4" y="182.3">10</text>
<text x="351.8" y="182.2">x2 to each</text>
<text x="377.4" y="182.3">11</text>
<text x="387" y="182.2">on the assembly from step 4 using</text>
<text x="459.7" y="182.3">20</text>
<text x="468.1" y="182.2">,</text>
<text x="473" y="182.3">23</text>
<text x="481.4" y="182.2">, and</text>
<text x="495.8" y="182.3">21</text>
<text x="505.4" y="182.2">as shown.</text>
<text x="325.4" y="192">Do not overtighten!</text>
<text x="378.7" y="192">should freely rotate.</text>
<text x="369.1" y="192.1">10</text>
<text x="325.4" y="201.8">If using GE-23328, am-4940_2, or am-4940_4, replace</text>
<text x="436" y="201.9">10</text>
<text x="445.6" y="201.8">with hinge bars with bushings installed</text>
<text x="325.4" y="208.5">(bushings should face bushings of hinge block) and fasten using shoulder bolts.</text>
<text x="395.3" y="253.5">Step 10:</text>
<text x="395.3" y="257.7">Attach subassembly from step 6 to assembly from step 9 by</text>
<text x="395.3" y="264.9">connecting</text>
<text x="422.9" y="265">11</text>
<text x="432.5" y="264.9">and</text>
<text x="444.6" y="265">10</text>
<text x="454.1" y="264.9">using same hardware pattern as step 9.</text>
<text x="380.8" y="274">21</text>
<text x="395.3" y="271.6">Do not overtighten bolts!</text>
<text x="368.5" y="280.4">23</text>
<text x="353.5" y="287.8">10</text>
<text x="330.4" y="299.3">23</text>
<text x="318.2" y="305.5">11</text>
<text x="306.7" y="311.3">23</text>
<text x="297" y="316.1">10</text>
<text x="285.9" y="321.7">20</text>
<text x="292.6" y="334.6">SCALE 1 : 4</text>
<text x="295.5" y="330.4">DETAIL F</text>
<text x="116.8" y="338.8">F</text>
<text x="318.8" y="347.7">UNLESS OTHERWISE SPECIFIED:</text>
<text x="384.1" y="345.5">TEAM</text>
<text x="409.9" y="345.7">NAME</text>
<text x="441.6" y="345.7">DATE</text>
<text x="382.3" y="353.3">DRAWN</text>
<text x="412.5" y="353.3">CO</text>
<text x="434" y="353.3">12/29/2022</text>
<text x="316.5" y="358.5">DIMENSIONS ARE IN INCHES</text>
<text x="316.5" y="362.7">TOLERANCES:</text>
<text x="384.6" y="361.9">PROPRIETARY AND CONFIDENTIAL</text>
<text x="457.6" y="362.3">TITLE:</text>
<text x="316.5" y="371.2">ANGULAR: MACH</text>
<text x="316.5" y="366.9">FRACTIONAL</text>
<text x="344.8" y="366.9">1/16</text>
<text x="354.9" y="371.2">1° BEND</text>
<text x="375.9" y="371.2">1°</text>
<text x="384.4" y="370.2">THE INFORMATION CONTAINED IN</text>
<text x="316.5" y="375.4">TWO PLACE DECIMAL</text>
<text x="367.4" y="375.4">.13</text>
<text x="384.4" y="374.4">THIS DRAWING IS THE SOLE</text>
<text x="316.5" y="379.6">THREE PLACE DECIMAL</text>
<text x="367.1" y="379.6">.125</text>
<text x="384.4" y="378.6">PROPERTY OF FIRST®. ANY</text>
<text x="384.4" y="382.9">REPRODUCTION IN PART OR AS A</text>
<text x="316.5" y="388.4">MATERIAL/FINISH:</text>
<text x="384.4" y="387.1">WHOLE WITHOUT THE WRITTEN</text>
<text x="384.4" y="391.3">PERMISSION OF FIRST® IS</text>
<text x="384.4" y="395.6">PROHIBITED.</text>
<text x="462.2" y="391.3">SIZE</text>
<text x="475.1" y="391.3">DWG. NO.</text>
<text x="534.1" y="391.8">REV</text>
<text x="383.8" y="405.1">COMMENTS:</text>
<text x="388.8" y="410.9">REMOVE ALL BURRS AND SHARP</text>
<text x="322.3" y="417.6">DO NOT SCALE DRAWING</text>
<text x="413.2" y="415.2">EDGES.</text>
</g>
</svg>
